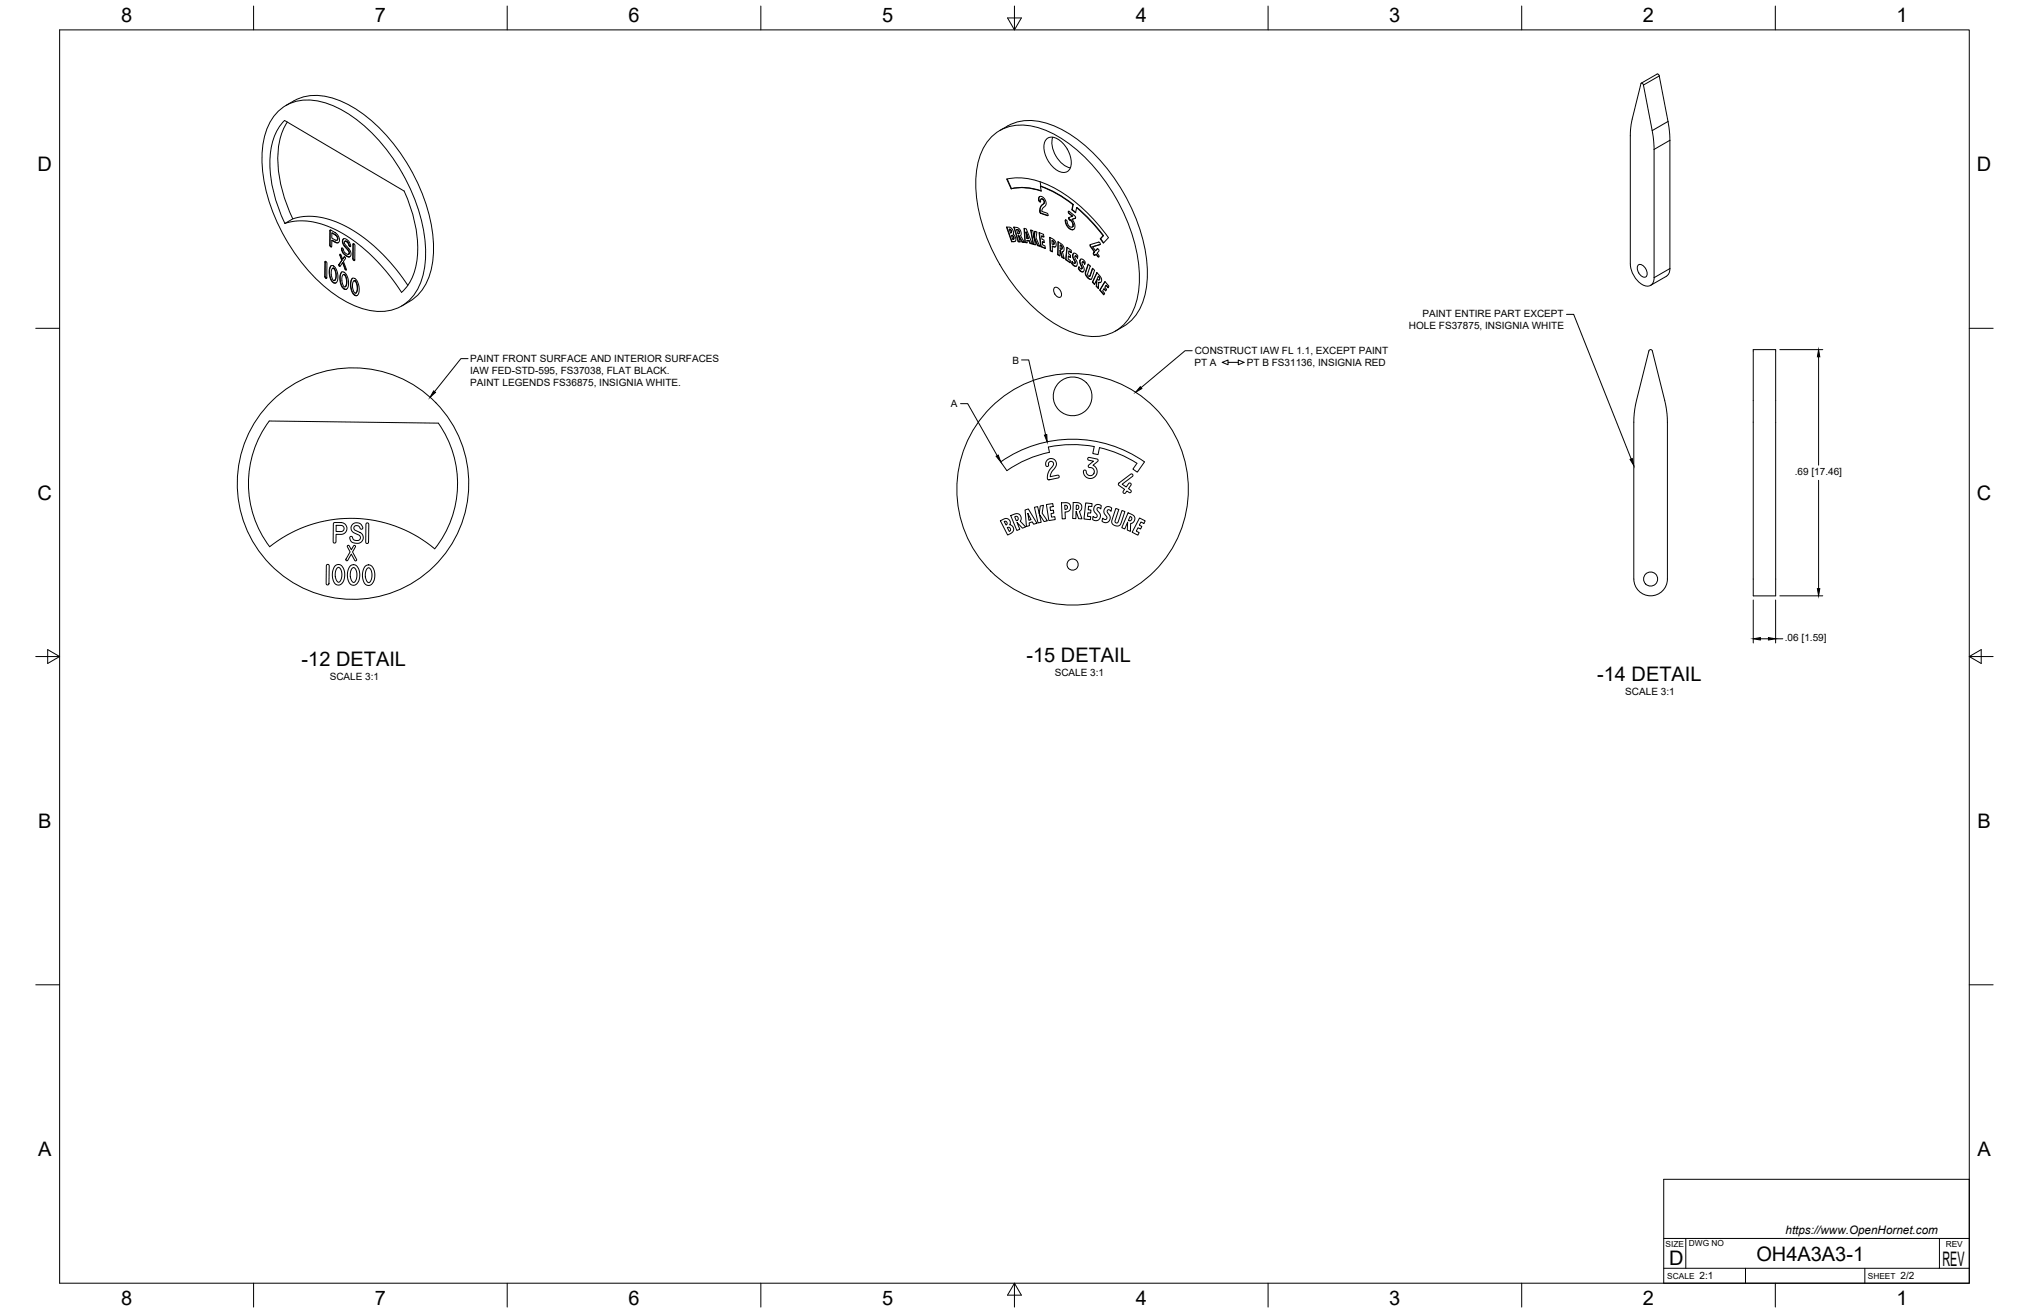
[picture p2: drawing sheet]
<svg xmlns="http://www.w3.org/2000/svg" width="864mm" height="559mm" viewBox="0 0 864 559" stroke-linecap="round" stroke-linejoin="round" font-family="sans-serif">
<!-- layer: Visible -->
<g fill="none" stroke="#000" stroke-width=".43">
<path d="M698.5 35.6l.5-.2 .5 .8 3.7 19.4 .7 5.4 .1 57.2a3.1 3.1 0 0 1-1.4 3.2 3.1 3.1 0 0 1-3.6-.3 11.1 11.1 0 0 1-5.1-8.7l.1-57.1 .7-4.6 3.7-15.1M705.3 31.5l-6.7 3.9M705.3 31.5l.5 .1 .4 .7 3.8 19.4 .7 5.4 .1 57.2-.2 1.4-.9 1.5-7.2 4.3M118.9 47a19.3 19.3 0 0 1 19-3.4 56.5 56.5 0 0 1 28 21.8 72.6 72.6 0 0 1 15.2 45.2 23.4 23.4 0 0 1-10.4 19.8 22.6 22.6 0 0 1-20.4-.5 68.3 68.3 0 0 1-30.5-31.6 61.9 61.9 0 0 1-7.6-38.6 23.2 23.2 0 0 1 6.7-12.7zM121.7 44.9a22.2 22.2 0 0 1 23.6-1.8 67.7 67.7 0 0 1 30.7 31.3 62.6 62.6 0 0 1 7.9 38.7 21.7 21.7 0 0 1-13 17.2M122.3 51.9a34 34 0 0 0-3 25.5l2.5 8.9 2.8 6.8M422.4 57.9a19.1 19.1 0 0 1 18.9-3.7 55.7 55.7 0 0 1 28 21.4 73.2 73.2 0 0 1 15.6 45.2 23.9 23.9 0 0 1-10.1 20.1 22.2 22.2 0 0 1-20.2-.2 67.6 67.6 0 0 1-30.7-31.1 62.8 62.8 0 0 1-8-38.8 23.7 23.7 0 0 1 6.5-12.9zM425.6 55.5a22.2 22.2 0 0 1 23.5-1.7 67.7 67.7 0 0 1 30.7 31.2 62.6 62.6 0 0 1 7.9 38.7 21.7 21.7 0 0 1-13 17.2M445.5 59.2a4.4 4.4 0 0 1 5.9 .8 11.7 11.7 0 0 1 4.2 11.3 3.5 3.5 0 0 1-5.9 1.1 11.9 11.9 0 0 1-5-12zM448.1 58.4a11.4 11.4 0 0 0 7.5 13.1M428.7 76.2l1.8 4.1M442.8 79.3l6.9 3.1 6.9 4.7"/>
<path d="M140.4 98.2l.1 6M140.5 98l.3-.1 2.5 1.6 .8 1.1 .4 1.4-.2 1-.6 .4-2.5-1.1-.2 2.8-.7-.8zM140.6 97.9v.2M141.2 99.2l1.5 .8M142.9 99.9l.7 1.9M172 81.3l-50.9-30a26.2 26.2 0 0 0-6.2 20.4 63 63 0 0 0 6.4 23.4M172 81.3a52.5 52.5 0 0 1 4.9 32.5l-1.9 5.2a17.5 17.5 0 0 1-4.1 5.4 72.7 72.7 0 0 0-30.1-27.6 26.9 26.9 0 0 0-19.6-1.7 16.1 16.1 0 0 1 9.1-3 40.3 40.3 0 0 1 26.2 10.4 84.2 84.2 0 0 1 17.1 18.9M428.4 96.7l1.9 .2 .8 1 .3 1.1a1.49 1.49 0 0 0 .7 1.8l.3 1-.2 .8-1.6 .3zM428.6 96.7l2.1 6.1M429.6 97.6l.8 .7M430.4 80.3a23.1 23.1 0 0 1 12.8 1l-.4-2a40.6 40.6 0 0 1 14 7.7M430.4 80.3l-1.9-4.1a31 31 0 0 1 22.6 5.2 72.3 72.3 0 0 1 20.7 19.7"/>
<path d="M430.5 80.3h-.1M430.5 80.3a23.1 23.1 0 0 1 12.6 .9M430.5 98.2l-.4 .9-.5-1.5h.4l.5 .5 .1 .7-.3 .3M431.5 96.7l1.7 .2 .9 .8 .5 1.4-.2 1.1 1.6 3-1-.1-1.6-3 .8 2.9-.9-.1zM431.7 96.7l1.8 6.1M432.7 97.7l.5 1.7 .5-.1 .2-.8M433.7 98.6l-.4-.6-.6-.3 1 .3 .2 1-.3 .4M435.8 97.2l1 .2 2.6 6.4-1-.2-.4-1-.9-.2 .1 1-1-.2zM436 97.2l.4 5.9M436.7 98.9l.3 .9M436.8 98.8l.8 2.8-.6-.1-.4-2.6M436.8 98.8l-.1 .1"/>
<path d="M437.2 99.8l.4 1.8M438.7 97.9l.9 .3 .5 2.7 .3-2.5 .9 .3-.3 2.5 1.5 3.6-.9-.3-1.5-3.3 .6 3-1-.3zM438.8 97.9l1.1 6M440.5 98.5l-.4 2.4M442 84.8l.7 1.2M442.2 83.9l.6-.4 .7 .2 1.5 1.6 .2 1.8-1.5 1.6-.3 1.3 2.4 .8 .2 1-2.9-1-.5-.4 .2-2.3 1.4-1.4 .2-.7-.3-.8-.7-.5-.5 .3v.9h-.5l-.4-1zM442.2 99l2 .7 .1 1.2-1-.4 .2 1.3 .9 .4 .1 1.1-.9-.4 .2 1.4 1 .3 .1 1.2-1.9-.8zM442.4 99l.7 5.9M442.6 83.6l-.4 1.1M442.7 90.1l.5 .7M443.1 90.8l2.8 .9M443.1 84.7l.4-.1 .6 .3"/>
<path d="M443.9 85l.6 .5v.9M444.3 86.5l-1.3 1.5-.4 2.2M446.1 91.7l-.4 .1M453.4 93.9l.7 1.9 1.1 1.4M453.4 93.7l.2 .1M453.6 93.6h.1M454.7 90.1l.5 .7M454.7 90h.4l2.7 2.4-.1 .5-1.4 .5 1.2 2.4v1.2l-.7 .7h-1.1l-.9-.7-1.3-2.1-.1-1.1 .3-.2 .5 .4 .1 1.1 .8 1.1 .9 .5 .6-.4-.2-1.5-1.5-1.9v-.3l1.5-.5-1.5-1.4zM454.9 92.9l.3 .4M454.9 92.8l.1 .1M454.9 89.9v.1M455 93.4l.4 .1"/>
<path d="M455 90.9l1.4 1.2M455 92.6v.2M455.1 97.3l1.5 .4M455.3 93.6l.4 .1 .7 .7 .3 1.2M456.4 89.2l-.2 .1M456.6 96.3l-.3 .3M456.8 87l-.4 2.2 1.4 1.2M456.8 87l-.6 2.3 1.6 1.3 .4-2.2M456.8 95.5v.7M457 97.6l-.5 .2M457.7 92.9l-1.4 .5M458.2 88.4l5.4 5.1 5.9 6.8"/>
<path d="M458.2 88.4l5.6 5 5.9 6.8M138.2 117.7l.2 .1M138.3 117.9l.5 .4M138.3 111.5l.1 6.1M138.3 111.4l.4-.1 .4 .6-.2 6.6-.7-.8zM138.5 111.3h-.1M138.5 111.2v.2M139 118.4h-.4M140.3 104.3l.8 .7M140.7 113.3l.7-.3 .8 .4 1.4 2.4 .2 2.9-.4 1.2-.7 .6-1.3-.6-1-1.9-.3-2.6zM141 113.1l-.7 1.8 .2 2.7 1 2.2 .7 .5 .8 .1M141.2 102.3l1.7 .8"/>
<path d="M141.5 114.2l.6-.1 .3 .3 .7 2-.1 2-.7 1M142 114.2l-.5 .1-.3 .5-.2 2.3 .7 2 .5 .4 .5-.4M142.1 114.1l-.1 .1M142.2 114.1v.3M142.4 114.4l.6 2.7-.5 2.1M142.9 103.1l1.1 .1M142.9 103.1l-.2 .1M143.8 101.7l-.8 .6-1.8-1v-2.1l2.2 1.3 .4 1.1-.4 .6M144.2 112.6l.6 .7M144.6 108.3l.5 .1 .7 1.9 .7-1 .5 .4-.8 1.6 1.1 3.6-.4-.3-1.1-2.8-1 1.5-.6-.2v-.5l1.3-1.8zM144.6 108.6l.9 2.2M144.8 108.2v.3"/>
<path d="M145.2 116l.8-.3 1 .5 1.1 2.2 .3 1.7-.2 1.9-.4 .8-.6 .4-1.5-.8-.9-2.2-.1-2.4zM145.4 106l.2 .4M145.4 106.5l.9 1.4 1.5 1.2M145.6 115.7l-.8 2.1 .2 2.5 1 2.1 .7 .6h.8M145.6 105.5l-.1 .4M145.6 110.7l-1.2 1.8M145.8 103.2l1 1.6M145.8 111.8l1.2 2.6M146 101.9l.5-.3 .9 .2 1 .8 .6 1.1 .3 .9-.2 .4-.5-.3-1-1.8-.7-.3-.3 .3 .2 1 2.4 3.2 .2 1.3-.6 .9-1.5-.4-1.6-1.6-.3-1.3 .1-.5 .5 .3 .5 1.4 .6 .6 .9 .5 .5-.4-.2-1.2-2.4-3-.2-1.3zM146.1 116.9h.7l.8 2.1v1.9l-.6 1.1M146.3 101.6l-.4 .5v1M146.5 109.3l-.7 1"/>
<path d="M146.5 116.9h-.4l-.4 .6-.2 2.2 .7 2.1 .4 .3 .6-.3M146.7 116.8l-.2 .1M146.7 104.9l1.5 1.5M146.7 116.8v.3M146.8 114.6l.6 .3M146.8 104.8l-.2 .1M146.9 117l.6 2.8-.4 2.1M147.3 102.7l.5 .1M147.5 102.7h-.7M147.6 102.9l.4 .1M147.7 109.1l1 .2M147.8 103.1l.4 .2"/>
<path d="M148.1 106.4l.3 .3M148.1 103.4l.5 .9M148.3 106.7l.4 .6v.6M148.5 104.4l.4 .3M148.5 108l-.2 .2M148.8 104.8l.4 .1M149 109.2l-.5 .2M149.2 104.9l-.1 .1M149.8 118.6l.7-.3 .9 .6 1.3 2.4 .1 3.2-1 1.4-1.4-.6-.9-1.9-.3-2.6zM150.1 118.4l-.7 1.7 .2 3 1 2.1 .7 .5h.8M150.2 104l-.1 6.1M150.3 103.7l.4 .1 .4 .6-.3 6.5-.7-.8z"/>
<path d="M150.3 110l.6 .8M150.5 103.7l-.1 .2M150.6 119.6l.5-.2 .3 .3 .7 2v2.1l-.7 1M151.3 119.8l-.1-.3-.8 .3-.4 2.3 .8 2.4 .5 .3 .4-.3M151.4 119.7l.6 2.7-.4 2.2M430.5 100.2l.9 .8M431.5 101l-.1 .7-.3 .2-.6-1.7 .6 .1 .4 .6 .1 .6-.3 .4M432.1 102.7l-1.5 .2M433.4 100.1l1.8 2.9M434.2 102.9h-.9M435.9 103l-.9 .1M436.2 103.2l.9 .1"/>
<path d="M437.1 102.4l1 .1M438 102.6l.6 .9M438.4 103.6l.9 .1M439.7 103.9l.9 .2M440.3 101.1l1.4 3.3M441.6 104.5l.9 .1M443 105l1.9 .6M443.3 100.5l1 .2M443.6 102.9l.9 .2M446.8 101l1.9 1.2 .8 1.5-.3 1.4-1.3-.3 .1 2.4-1-.5zM446.9 101.1l.3 5.5M447 106.7l1 .3"/>
<path d="M447.8 102.4v1.5l.6 .1 .2-.5M447.9 104.8h.3M448 102.5l.5 .3 .1 .7M448.1 104.9l1.1 .1M448.1 102.4l.5 1.1M448.7 103.5l-.3 .5M450.2 108.4l.9 .4M450.3 102.9l1.7 1.1 .8 1.2v1.5l-.6 .4 .7 3-.9-.6-.8-3.1-.1 2.6-.9-.6zM450.5 103l-.2 5.3M451.2 106.4l.9 3M451.3 104.4l-.1 1.5 .6 .2 .4-.6M452 109.5l.9 .4"/>
<path d="M452 105.5l-.6-1.2 .8 .9-.4 .8M452.6 107l-.4 .1M453.6 110.5l1.9 1.2M454.1 105.2l1.9 1.4-.1 .9-1-.6-.1 1.2 .9 .5-.1 1-.9-.6-.1 1.2 1 .7-.1 1-1.9-1.4zM454.2 105.3l-.5 5.1M454.7 109l.9 .4M454.9 106.9l1 .5M456.1 112.1l1 .8M456.4 111.4l-.1 .7M456.5 108.6l.8 2M456.8 107.9h1l1 1-.2 1-.8-.9-.3 .3 1 2.7-.1 1-.5 .4-.9-.3-.9-1 .2-.9 .8 .9 .4-.3-1-2.7zM456.9 113l1.3 .2"/>
<path d="M457 107.8l-.3 .7M457.2 110.7l.5 1M457.5 111.8l-.1 .3M457.6 109l.3 .1M458.1 109l.6 .6M459 114.4l.9 .8M459.3 113.6l-.2 .7M459.6 111l.7 2M459.7 115.3l1.4 .3M459.8 110.4l.9-.1 1.2 1.2-.2 1-.8-1-.4 .3 1 2.8-.6 1.1-.9-.2-1-1.1 .2-.9 .8 .9 .5-.2-1-2.6zM460.1 110.3l-.3 .5M460.1 113.1l.5 1"/>
<path d="M460.5 114.2l-.2 .2M460.7 111.5l.3 .1M461.2 111.5l.6 .7M462 115.7l.2 1.1 .9 1.4M463 118.3l1.5 .5M463.1 112.4l.9 .8-1.1 3.3 .3 1h.6l1.2-3.3 .9 .8-1.2 3.5-.4 .4-1.6-.9-.8-1.5zM463.2 112.5l-1 3.1M464 104.2l3.6-1.2 .5 .3 .1 .8-3.1 1 1.2 1.6 .8-.8 .5 .3 .2 .6-.8 .9 .7 1.1v.5h-.4l-.8-1.1-.5 .5-.4-.2-.3-.6 .5-.6-1.7-2.4zM464.1 104.9l1.8 2.2M464.1 104.1l.1 .7M465.1 114.3l-1.4 3.3M465.7 108.6h.4"/>
<path d="M465.8 107.3l-.3 .6 .4 .6M466.5 108.2l.8 .8M466.7 119.2l.1 2.6M466.9 116l1.5 1.7 .5 1.4-.3 1-1 .1-.1 2.7-.9-1 .1-2.7-.9 1.9-.9-1zM466.9 116.1l-1.8 3.9M467 105.9l-.7 .8M467.1 109.1l.6 .2M467.4 117.6l-.5 1.1 .6 .5 .6-.4M467.6 117.8v-.2l.5 .8-.4 .7M467.6 103h.1M467.7 117.7l.2 1.2M468.1 104.1l-3 1"/>
<path d="M468.5 101.6h-.2M469.5 100.3l-1.2 1.3 1.3 1.9 2.2-2.3M469.7 100.2l-1.2 1.4 1.3 1.7M469.7 100.2l-.2 .1M470.3 119.8l1.7 2-.4 .7-.9-1-.5 .8 .8 .9-.4 .6-.8-.9-.5 .9 .9 1-.4 .7-1.7-2zM470.3 119.9l-2.1 3.5M697.2 112.9a2.25 2.25 0 0 1 3.3 1.5 2.26 2.26 0 0 1-.4 3.6 3.9 3.9 0 0 1-2.9-5.1zM142.1 120.2l-.2 .2M146.6 122.9l-.1 .1M147 122l-.1 .1M151.2 125.6l-.2 .1M448.7 122.6a2.02 2.02 0 0 1 2.9 1.7 1.39 1.39 0 0 1-.3 2.2 1.39 1.39 0 0 1-2-.9l-.8-1.6z"/>
<path d="M464.9 120.1l1 .8M466.6 121.9l.9 .7M468.1 123.5l1.8 1.8M468.5 120.2h-.9M469.8 122.9l.9 .8M470.7 121.5l1 .8M703.3 149.4a.77 .77 0 0 0-.8-.6 .77 .77 0 0 0-.7 .6l-5.3 21.1-1.1 7.3v68.6a7.1 7.1 0 0 0 7.2 7.2 7.1 7.1 0 0 0 7.1-7.2v-68.6l-1.1-7.3-5.3-21.1M746.2 148.8h9.6v104.8h-9.6zM114.6 179.2l72 .9a44.5 44.5 0 0 1-1.6 53.5 55.5 55.5 0 0 0-70.2-.9 44.5 44.5 0 0 1-.2-53.5zM445.7 195.8l1.1-.6h.9l1 .4 .6 .6 .3 .9-.1 1.2-1.9 2.6-.6 2 3.4-.7 .4 .5-.2 .6-4.1 .9-.6-.2-.1-1.2 .3-1.5 2.3-4-.5-.8-1-.1-.6 .6-.1 1.4-.8 .1-.3-1.2zM463.1 194.9l.6-.2 3.3 .7 .4 .4-.1 .5-2.1 1.7 .9 .6 .7 1v2.1l-.9 1.3-1.4 .6h-1.1l-1.2-.6-.7-.9-.4-1.1 .2-.7 .7-.2 .6 1.6 1.2 .7 1.3-.3 .5-.7 .2-.8-.5-1-.6-.5-1.3-.2-.2-.4 .1-.5 2.1-1.7-2.2-.5zM428.6 200.3a48.8 48.8 0 0 1 18.1-7.8l-.5-2.2 5.6-.9 7-.1 6.9 .7-.6 3 2.3 .5 .6-3 7.6 2.4 8.3 4.3-1.7 2.4 1.9 1.4 3-4.4a53.3 53.3 0 0 0-61.2 0l2.7 3.7"/>
<path d="M430.2 219.4l2.4-.8 1.2 .3 .9 1.6-.5 1.3 2.3 2.4-1.3 .6-2.3-2.5 1.2 3-1.3 .5zM431.9 219.9h1.1l.4 .7-.1 .6-.7 .4zM436.3 217l1.4-.4 3.6 6.1-1.4 .4-.5-1-1.4 .4 .2 1.2-1.3 .4zM437.5 218.5l1.3 2.6-.9 .3zM440.3 215.9l1.3-.3 .7 3 .5-3.3 1.3-.3-.5 3.4 2.2 3.3-1.4 .3-2-3.1 .8 3.4-1.4 .3zM445.4 214.7l2.7-.4 .2 1.3-1.4 .2 .2 1.5 1.2-.2 .2 1.3-1.2 .2 .3 1.5 1.3-.2 .3 1.2-2.8 .5zM451.8 214l2.7 .1 1.1 1.1 .1 1-.5 1.1-.9 .5-1 .1 .2 2.9h-1.4zM453.2 215l.7 .1 .4 .4v.8l-.5 .4-.5 .1zM456.8 213.8l2.4 .2 1.1 .9v1.7l-.9 1.1 1.1 3.1-1.4-.1-1.1-3.1-.1 3.1h-1.3zM458.1 215l.8 .1 .3 .6-.2 .8-.5 .3h-.5zM462.1 214l2.7 .3-.1 1.3-1.4-.1-.1 1.5 1.2 .1-.2 1.3-1.2-.2-.1 1.6 1.3 .1-.1 1.3-2.7-.3zM466.2 215.1l1.1-.4 1.4 .5-.2 1.3-1-.5-.5 .4v.6l1.2 1.6 .2 .9-.6 1.5-1.3 .6-1.5-.6 .2-1.2 1.1 .5 .7-.6-1.4-2.4v-1.3z"/>
<path d="M470.4 216.2l1.4-.6 1.4 .6-.3 1.3-1-.6-.5 .3-.2 .6 1.1 1.7 .2 1-.6 1.4-1.2 .6-1.7-.7 .3-1.3 1 .6 .8-.6-.1-.6-1.1-1.8v-1.1zM474.9 216.4l1.3 .4-1.6 4.9 .1 .6 .4 .3 .8-.5 1.6-4.8 1.3 .4-1.8 5.4-1.1 .8-1.9-.5-.8-1.2zM476.2 205.6l5-3.8 .9 .2-.1 .7-4.4 3.4 1.7 1.2 1.2-1.6h.8l.1 .8-1.1 1.5 1.1 .8-.1 .8-.6 .1-1.1-.7-.6 .9h-.8l-.2-.6 .6-1-2.5-1.8zM480.1 218.2l2.2 1.1 .7 1.2-.3 1.4-1.5 .9-.1 3.3-1.3-.5 .2-3.4-1.3 2.9-1.2-.5zM481 219.8l.7 .4 .1 .6-.5 .8-.5 .1-.5-.2zM142 222.5l4.2 .1 1 .8 .5 1.5-.4 1.3-.8 .9-1 .3h-2.5v3.1l-.4 .6-.8-.5zM143.1 223.6l2.7 .2 .7 .9-.3 1-.9 .5h-2.3zM147.9 232.3h.7l.9 1.7 1.1-1.8 .7 .1-1.2 2.6 1.7 3.2-.2 .6-.6-.2-1.5-2.7-1.5 2.7-.8-.1 1.8-3.5zM150.1 223.1l.8-.5 1.3-.1 1.2 .4 .8 1 .2 .8-.5 .5-.5-.1-1.1-1.3h-1.1l-.6 .9 .4 .9 2.4 1.1 .9 1 .3 1.5-.7 1.3a2.98 2.98 0 0 1-3.1 .7 2.98 2.98 0 0 1-1.9-2.4l.2-.5h.6l.9 1.4 1.2 .3 1.1-.2 .5-.8-.4-1.2-2.5-1.1-.8-.8-.3-1.5zM155.9 222.8l.6-.2 .5 .6-.1 7.5-.5 .6-.5-.1-.2-.5zM425.8 221.6l2.5-1 1.3 .7 .4 1a.73 .73 0 0 0-.2 .8 .73 .73 0 0 0 .7 .5l.9 1.2v1l-.6 .9-1.9 1zM427.4 222l.5-.2 .6 .4 .2 .6-.4 .6z"/>
<path d="M428.8 224.5l.6-.1 .6 .4 .1 .7-.4 .6zM485 220.5l2.4 1.2-.5 1.1-1.3-.7-.7 1.4 1.1 .5-.5 1.1-1.1-.5-.8 1.4 1.3 .7-.6 1.1-2.4-1.3zM139 240.4l.7-.2 .4 .6-.1 7.6-.4 .5-.6-.1-.2-.4zM142.5 241l1.2-.7 1.3 .2 .6 .6 .9 1.6 .2 2.2-.3 2-.8 1.3-1 .7-1.7-.3-1.1-1.7-.3-3.4zM143.5 241.8l.6-.4 .5 .3 .8 1.9-.1 2.8-1 1.4-.9-.5-.7-2.1 .1-2.1zM149.1 240.9l1.1-.6 1.2 .2 .8 .8 .7 1.5 .2 2-.3 2.2-.7 1.3-1.1 .7h-1l-.9-.4-1.1-2.2v-2.9zM149.9 241.9l.7-.4 .5 .4 .8 1.9-.2 2.6-1 1.5-.7-.3-.5-.7-.4-1.7 .2-2.1zM155.4 241l1-.5 1.4 .1 .9 1 .6 1.2 .2 2.4-.3 1.7-.8 1.6-1.1 .6-1.7-.3-.7-1-.5-1.5v-3.1zM156.3 242l.6-.4 .4 .2 1 2.1-.3 2.8-1 1.3-.8-.6-.7-1.9 .1-2.1z"/>
<circle cx="456.5" cy="168.7" r="8.2"/>
<circle cx="150.2" cy="205.8" r="49.3"/>
<circle cx="456.5" cy="208.2" r="49.3"/>
<circle cx="456.5" cy="240.3" r="2.38"/>
<circle cx="702.6" cy="246.4" r="3"/>
</g>
<!-- layer: Visible Narrow -->
<g fill="none" stroke="#000" stroke-width=".43">
<path d="M706.2 32.3l-6.7 3.9M710 51.7l-6.8 3.9M710.8 59.7l-6.8 3.9M442.7 77.4l.3 1.8M433 97.7h-.2M442.3 85.2l-.2 .1M442.7 89.6l-.2 .1M443.8 87l-.1 .1M456.6 96.4l-.1 .1M142.9 103.1l-.2 .1M431.6 102.8l-.2 .1M451.5 104.4l-.1 .1"/>
<path d="M464.1 117.2h-.2M465.6 107.6l-.2 .1M710.8 114.3l-6.8 3.9"/>
</g>
<!-- layer: Border -->
<g fill="none" stroke="#000" stroke-width=".43">
<path d="M25.4 12.7h812.8v533.4h-812.8zM107.9 2.6v10.1M215.9 2.6v10.1M323.8 2.6v10.1M428.8 7.6h5.9l-2.9 5.1zM431.8 2.6v10.1M539.7 2.6v10.1M647.7 2.6v10.1M755.6 2.6v10.1M15.2 139.7h10.2M838.2 139.7h10.1M15.2 279.4h10.2"/>
<path d="M20.3 276.5l5.1 2.9-5.1 3zM838.2 279.4l5.1-2.9v5.9zM838.2 279.4h10.1M15.2 419.1h10.2M838.2 419.1h10.1M107.9 546.1v10.2M215.9 546.1v10.2M323.8 546.1v10.2M431.8 546.1l2.9 5.1h-5.9zM431.8 546.1v10.2M539.7 546.1v10.2M647.7 546.1v10.2"/>
<path d="M755.6 546.1v10.2"/>
</g>
<!-- layer: Titleblock -->
<path d="M708.1 501.9h130.1v44.2h-130.1zM708.1 539.8h130.1M708.1 527.1h130.1M717.5 527.1v12.7M742.9 539.8v6.3M793.7 539.8v6.3M825.5 527.1v12.7" fill="none" stroke="#000" stroke-width=".43"/>
<!-- layer: Leaders -->
<path d="M184.6 166.4l.8 .6-2.4 2.1zM485.4 164.6l.6 .8-2.6 1.5zM424 194.2l.9-.5 1 2.9zM444.5 185.2l1-.2 .2 3zM693.8 195.5l.9-.4 .7 3z" fill="#000" stroke="#000" stroke-width=".43"/>
<path d="M666.7 133.8h3.1l24.5 61.5M199.2 152.6h-3l-11.2 14.1M434.8 153.2h3.1l7.2 31.9M507.4 149.3h-3l-18.7 15.7M520.2 154.2l2.5-1v2zM522.7 154.2h4.3M527 153.2l2.5 1-2.5 1zM408.8 171.8h3.1l12.5 22.1" fill="none" stroke="#000" stroke-width=".43"/>
<!-- layer: FD_Dimensions -->
<path d="M757.5 148.8h18.3M774 151.8v46.2M774 204.4v46.1M746.2 255.4v18.2M755.8 255.4v18.2M757.5 253.6h18.3M749.3 271.9h3.4M755.8 271.9h3" fill="none" stroke="#000" stroke-width=".43"/>
<path d="M774 148.8l.6 3h-1.1zM773.5 250.5h1.1l-.6 3.1zM746.2 271.9l3.1-.5v1zM752.7 271.4l3.1 .5-3.1 .5z" fill="#000" stroke="#000" stroke-width=".43"/>
<g font-size="8.5">
<text x="51.6" y="9.4">8</text>
<text x="159.5" y="9.4">7</text>
<text x="267.5" y="9.4">6</text>
<text x="375.4" y="9.3">5</text>
<text x="483.4" y="9.4">4</text>
<text x="591.3" y="9.4">3</text>
<text x="699.3" y="9.4">2</text>
<text x="807.2" y="9.4">1</text>
<text x="16" y="72.9">D</text>
<text x="841.4" y="72.9">D</text>
<text x="16" y="212.6">C</text>
<text x="841.4" y="212.6">C</text>
<text x="436.9" y="281.7">-15 DETAIL</text>
<text x="128.4" y="283.4">-12 DETAIL</text>
<text x="679.8" y="289.8">-14 DETAIL</text>
<text x="16.2" y="352.3">B</text>
<text x="841.7" y="352.3">B</text>
<text x="16.2" y="492">A</text>
<text x="841.7" y="492">A</text>
<text x="710.4" y="538.4">D</text>
<text x="747.6" y="536.7">OH4A3A3-1</text>
<text x="826.8" y="538.8">REV</text>
<text x="51.6" y="555.5">8</text>
<text x="159.5" y="555.5">7</text>
<text x="267.5" y="555.5">6</text>
<text x="375.4" y="555.4">5</text>
<text x="483.4" y="555.5">4</text>
<text x="591.3" y="555.5">3</text>
<text x="699.3" y="555.5">2</text>
<text x="807.2" y="555.5">1</text>
</g>
<text font-size="5" x="760" y="525.2">https://www.OpenHornet.com</text>
<g font-size="4.3">
<text x="605.5" y="135.1">PAINT ENTIRE PART EXCEPT</text>
<text x="599.7" y="140.2">HOLE FS37875, INSIGNIA WHITE</text>
<text x="200.2" y="153.9">PAINT FRONT SURFACE AND INTERIOR SURFACES</text>
<text x="430.9" y="154.7">B</text>
<text x="508.4" y="155.7">PT A</text>
<text x="508.5" y="150.6">CONSTRUCT IAW FL 1.1, EXCEPT PAINT</text>
<text x="530.7" y="155.7">PT B FS31136, INSIGNIA RED</text>
<text x="200.1" y="159">IAW FED-STD-595, FS37038, FLAT BLACK.</text>
<text x="200.2" y="164.2">PAINT LEGENDS FS36875, INSIGNIA WHITE.</text>
<text x="404.7" y="173.3">A</text>
<text x="763.9" y="202.3">.69 [17.46]</text>
<text x="759.7" y="273">.06 [1.59]</text>
<text x="448.9" y="287.8">SCALE 3:1</text>
<text x="140.3" y="289.6">SCALE 3:1</text>
<text x="691.7" y="295.9">SCALE 3:1</text>
<text x="723.4" y="544.5">2:1</text>
<text x="809" y="544.5">2/2</text>
</g>
<g font-size="3.5">
<text x="708.9" y="530.9">SIZE</text>
<text x="718.9" y="530.5">DWG NO</text>
<text x="828.2" y="530.9">REV</text>
<text x="709.6" y="544.2">SCALE</text>
<text x="795" y="544.2">SHEET</text>
</g>
</svg>
